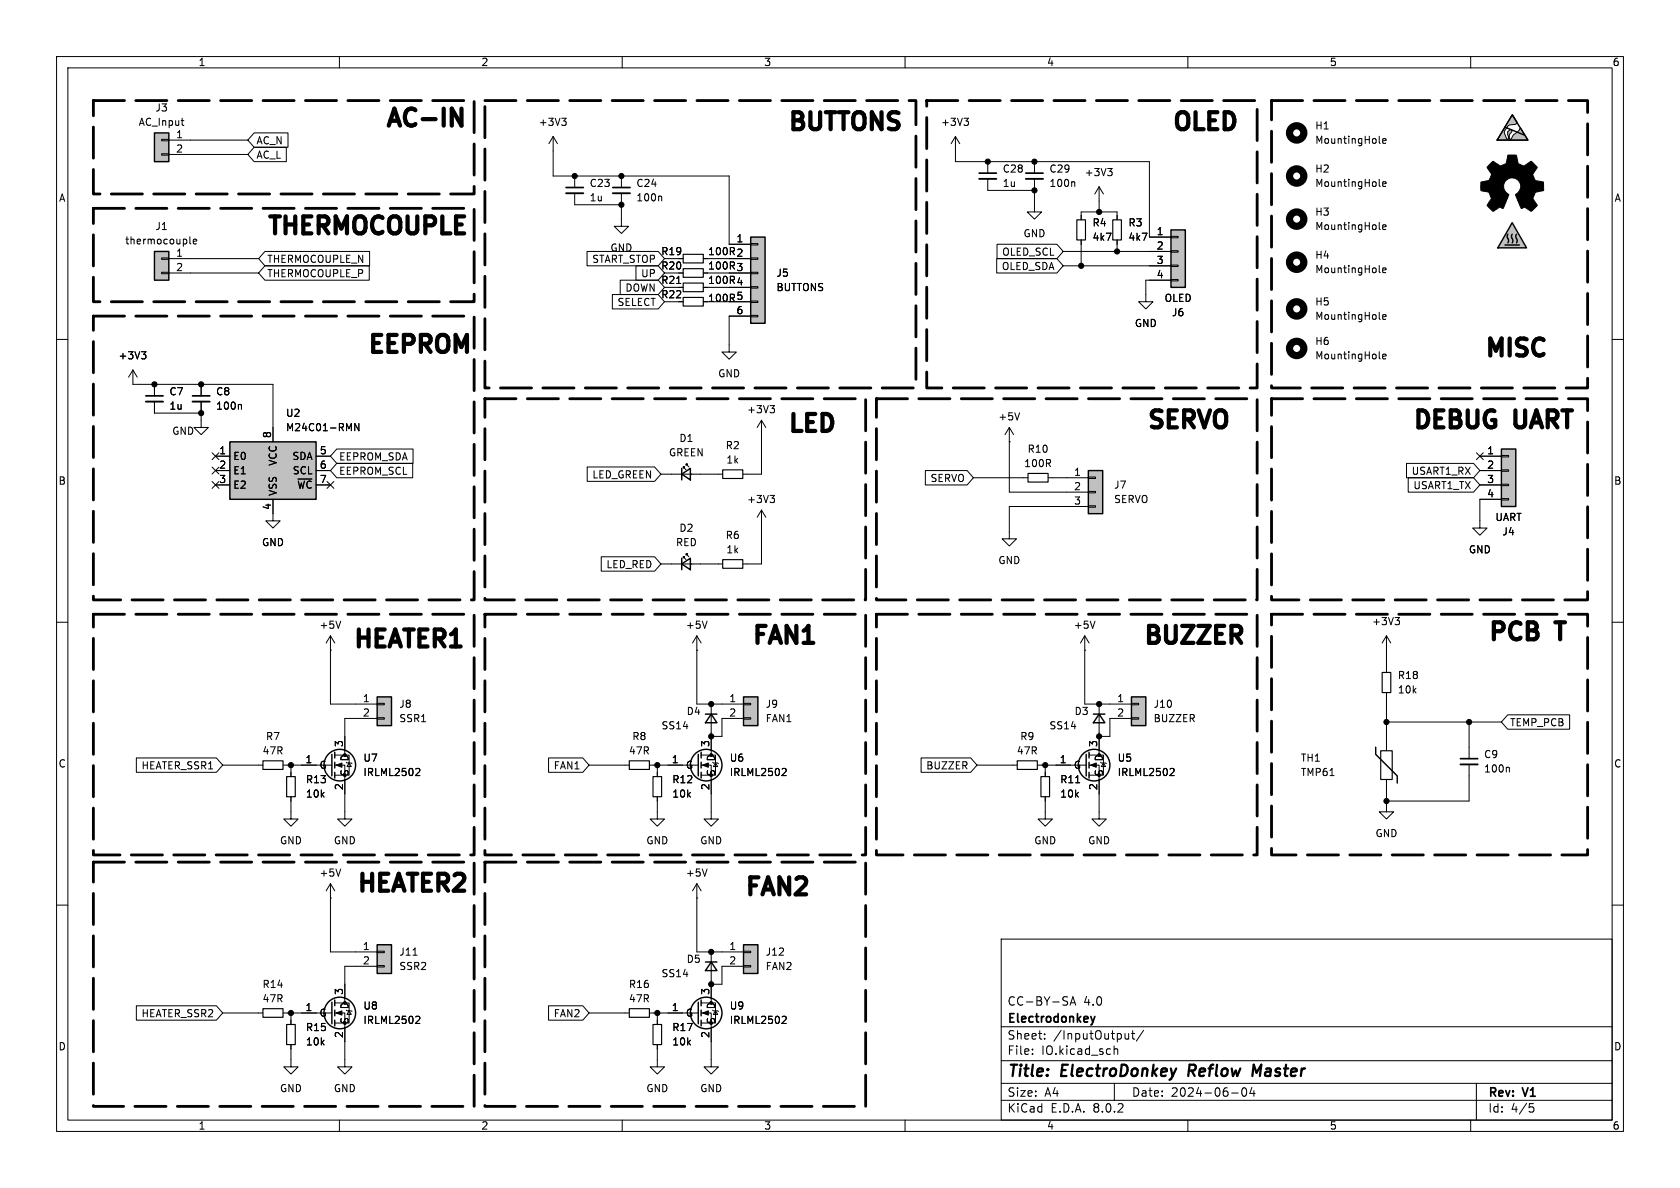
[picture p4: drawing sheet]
<svg xmlns="http://www.w3.org/2000/svg" width="297mm" height="210mm" viewBox="0 0 297 210" stroke-linecap="round" stroke-linejoin="round" font-family="sans-serif">
<g fill="none" stroke="#000" stroke-width=".18">
<path d="M10 10h277v190h-277zM12 12h273v186h-273zM60 10v2M110 10v2M160 10v2M210 10v2M260 10v2M10 60h2M285 60h2M10 110h2M285 110h2M10 160h2"/>
<path d="M285 160h2M177 166h108v32h-108zM188.5 176.2l.2 .1M188.7 177.1v.5M189.2 177.7l.5-1.5 .5 1.5M189.3 177.3h.7M60 198v2M110 198v2M160 198v2M177 194.5h108M177 191.5h108M177 187.5h108"/>
<path d="M177 181.5h108M182.5 186.3v.1M182.5 185.5v.1M184.7 183.6v.1M184.7 182.8v.1M197 184.9v1.5M197 185.5l.2-.1 .3 .1 .1 .9M197 191.5v3M199.5 182.7v1M199.5 183.6l-.2 .1-.3-.1M200 182.7h.6M200.2 182.2v1.3l.4 .2"/>
<path d="M202.2 182.1l-1.3 2M210 198v2M217.7 193.2h1.2M219.7 192.4l.2-.1a.81 .81 0 0 1 .6 .6 .81 .81 0 0 1-.3 .8l-.2 .1a.81 .81 0 0 1-.3-1.4zM221.3 192.2l-.3 1.1h.9M221.7 192.8v1M260 198v2M261 191.5v6.5M270.4 195.1h.7M270.5 195.7h.4l.3 .3-.2 .5-.5 .1"/>
</g>
<path d="M210.3 188.2l-.2 2M223 188.2l-.9 1.4-.5-1.4-.2 2" fill="none" stroke="#000" stroke-width=".4"/>
<path d="M192.8 179.7l.4 1M193.6 179.7l-.4 1M193.2 180.7l-.1 .3" fill="none" stroke="#000" stroke-width=".3"/>
<path d="M131.4 167h2.6v5.1h-2.6z" fill="#c0c0c0"/>
<path d="M243.8 25.2l.2 .1M244.4 24.9l.6-.1v-.2l-.4-.1-.2 .2 .1 .6h.5M127.6 168.3h3.8M127.6 170.8h3.8M131.4 170.7h1.3v.2h-1.3zM131.4 168.1h1.3v.3h-1.3z" fill="none" stroke="#000" stroke-width=".18"/>
<path d="M131.4 167h2.6v5.1h-2.6z" fill="none" stroke="#000" stroke-width=".25"/>
<circle cx="229.2" cy="23.5" r="1.27" fill="none" stroke="#000" stroke-width="1.3"/>
<path d="M267.4 20.3l.8 1.4-.3 .3h-.5a1.49 1.49 0 0 0-1.4 1.1v.5l.4 1 .3-.2-.2-1.1 .2-.2a.31 .31 0 0 1 .5-.1 .31 .31 0 0 1-.1 .5 .92 .92 0 0 0-.2 1.1 .44 .44 0 0 0 .5-.5l1-.9 .4-.6 1.3 2.2h-5.4z" fill="#c0c0c0"/>
<path d="M266.1 22.5l3.4 1.4M267.3 20.3l2.8 4.5h-5.4z" fill="none" stroke="#000" stroke-width=".25"/>
<path d="M267.4 20.3l.8 1.4-.3 .3h-.5a1.49 1.49 0 0 0-1.4 1.1v.5l.4 1 .3-.2-.2-1.1 .2-.2a.31 .31 0 0 1 .5-.1 .31 .31 0 0 1-.1 .5 .92 .92 0 0 0-.2 1.1 .44 .44 0 0 0 .5-.5l1-.9 .4-.6 1.3 2.2h-5.4z" fill="none" stroke="#000" stroke-width=".18"/>
<path d="M267.3 39.4l2.6 4.4h-5.1z" fill="#c0c0c0"/>
<g fill="none" stroke="#000" stroke-width=".25">
<path d="M267.3 39.4l2.6 4.4h-5.1zM266.1 43.3h2.5M266.6 42.2l.1 .3-.1 .4M266.6 41.4l-.2 .4 .2 .4M267.3 41.4a1.19 1.19 0 0 0 .2 1.2l-.2 .3M268.1 41.4a1.2 1.2 0 0 0 .1 1.2l-.1 .3M243.2 132.1v1.3l3.8 3.8v1.2M123.4 177.2v3.8M124 176.8v1M124 178.6v1M124.7 170.1h2M125.7 170.1l1 1.5h-2z"/>
<path d="M124 180.3v1.1"/>
<circle cx="124.8" cy="179.1" r="2.79"/>
</g>
<path d="M263.4 29l.6-.5 .8 .6a.62 .62 0 0 0 1.1 0l.2-.1a1.62 1.62 0 0 0 .4-1.4l.1-.2h1.5l.1 .8a.74 .74 0 0 0 .7 1l.5 .2 1.3-.9 1.1 1-.5 .7a.75 .75 0 0 0-.1 1.2l.2 .5 1.5 .3v1.5l-1.4 .3-.1 .1a1.23 1.23 0 0 0-.3 1.2l.7 1-.1 .1-1 1-.8-.6a.54 .54 0 0 0-.9 .1l-1.1-2.4a2.33 2.33 0 0 0 .9-1.9 1.54 1.54 0 0 0-2.5-.7 1.54 1.54 0 0 0 .5 2.5l-1.1 2.5a.69 .69 0 0 0-1.1 .1l-.6 .4-1.1-1.1 .8-1.2-.3-.5a.71 .71 0 0 0-.9-.8l-.7-.1v-1.5l.5-.1a1.11 1.11 0 0 0 1.2-.7 .72 .72 0 0 0-.2-1.2l-.4-.6zM124.2 179.1l1-.4v.8z" fill="#000" stroke="#000" stroke-width=".18"/>
<g fill="none" stroke="#000" stroke-width=".18">
<path d="M101.6 31.1v2M101.6 34.2v2M109.9 38.7v1.3h1.2l-1.2 1.3-1.3-1.3h1.3M109.9 31.1v2M109.9 34.2v2M116.8 34.7l.2 .1v.7M120 53.3h.8M124.3 53.3h.8M245.1 112.4l-.8 1.3M245.1 112.4v2.5M245.1 118.1v.8M245.1 112.4l.8 1.3"/>
<path d="M246.6 109.2h.8l-.4 .4M247.2 109.6l.2 .3v.3l-.2 .2M245.1 122.4v.8M245.1 130.2v2.5M245.1 137.8v2.5M123.2 158.8h.1M123.2 156.2l-.8 1.3M123.2 156.2v2.6M123.2 156.2l.8 1.3M125 153.6l-.4 1.3M245.1 142.2v1.3h1.3l-1.3 1.3-1.3-1.3h1.3M110.5 179.1h.8"/>
<path d="M114.8 179.1h.8M118.1 179.1h5.3M124 179.1h1.7v5.1M124 177.3h2.5v3.5h-2.5M125.7 168.3v5.1M125.7 174v3.3M126.5 178.7l.4 .6h-.8zM138.5 179.6l.4 .1 .1 .3-.8 .9h.8M125.7 187.3v1.3h1.3l-1.3 1.3-1.2-1.3h1.2"/>
</g>
<path d="M120.8 52.6h3.5v1.5h-3.5zM244.3 118.9h1.6v3.5h-1.6zM244.1 132.7h2v5.1h-2zM111.3 178.3h3.5v1.5h-3.5z" fill="none" stroke="#000" stroke-width=".2"/>
<path d="M100.1 34.2h3M108.3 34.2h3.1" fill="none" stroke="#000" stroke-width=".33"/>
<path d="M100.1 33.1h3M108.3 33.1h3.1" fill="none" stroke="#000" stroke-width=".3"/>
<path d="M27.3 44.5h2.5v5h-2.5z" fill="#c0c0c0"/>
<path d="M28.6 48.1h1.2v.3h-1.2zM28.6 45.6h1.2v.2h-1.2zM29.8 45.7h3.9M29.8 48.3h3.9M33.6 41.9v1l.1 .2M34.2 42.7l.6-.1-.1-.3h-.3l-.2 .2v.6h.5M119.6 50.1h.7M120 45.7h.8M120 50.8h.8M124.3 45.7h.8M124.3 50.8h.8" fill="none" stroke="#000" stroke-width=".18"/>
<path d="M27.3 44.5h2.5v5h-2.5z" fill="none" stroke="#000" stroke-width=".25"/>
<path d="M120.8 50h3.5v1.6h-3.5zM120.8 45h3.5v1.5h-3.5z" fill="none" stroke="#000" stroke-width=".2"/>
<path d="M132.7 41.9h2.6v15.3h-2.6z" fill="#c0c0c0"/>
<g fill="none" stroke="#000" stroke-width=".18">
<path d="M97.8 24.1l-.8 1.3M97.8 24.1v2.6M97.8 24.1l.8 1.3M99.3 20.9h.8l-.4 .5M99.8 21.4l.3 .2v.3l-.3 .3M182.9 36.2v1.3h1.2l-1.2 1.2-1.3-1.2h1.3M191.1 38.1v.8M120 48.3h.8M124.3 48.3h.8M128.9 43.2h3.8M128.9 45.7h3.8M128.9 48.3h3.8"/>
<path d="M128.9 50.8h3.8M128.9 53.3h3.8M128.9 55.9h3.8M132.7 55.8h1.3v.2h-1.3zM132.7 53.2h1.3v.3h-1.3zM132.7 50.7h1.3v.2h-1.3zM132.7 48.1h1.3v.3h-1.3zM132.7 45.6h1.3v.2h-1.3zM132.7 43.1h1.3v.2h-1.3zM191.1 42.4v.8M128.9 61v1.2h1.3l-1.3 1.3-1.3-1.3h1.3M178.4 78.1h.1"/>
<path d="M178.4 75.6l-.7 1.2M178.4 75.6v2.5M178.4 75.6l.8 1.2M180.2 73l-.4 1.2M116.2 187.3v1.3h1.3l-1.3 1.3-1.3-1.3h1.3M116.2 180.3v.8M116.2 184.7v.7"/>
</g>
<path d="M132.7 41.9h2.6v15.3h-2.6z" fill="none" stroke="#000" stroke-width=".25"/>
<path d="M190.4 38.9h1.5v3.5h-1.5zM120.8 47.5h3.5v1.5h-3.5zM115.4 181.1h1.6v3.6h-1.6z" fill="none" stroke="#000" stroke-width=".2"/>
<path d="M207 40.6h2.5v10.2h-2.5z" fill="#c0c0c0"/>
<g fill="none" stroke="#000" stroke-width=".18">
<path d="M194.3 33l-.8 1.3M194.3 33v2.6M194.3 33l.8 1.3M195.8 29.8h.8l-.4 .5M196.4 30.3l.2 .2v.3l-.2 .3M197.5 38.1v.8M197.5 42.4v.8M202.6 52.1v1.2h1.2l-1.2 1.3-1.3-1.3h1.3M203.2 41.9h3.8M203.2 44.5h3.8M203.2 47h3.8M203.2 49.5h3.8"/>
<path d="M207 49.4h1.3v.3h-1.3zM207 46.9h1.3v.2h-1.3zM207 44.3h1.3v.3h-1.3zM207 41.8h1.3v.2h-1.3zM23.5 65.4l-.8 1.3M23.5 65.4v2.5M23.5 65.4l.8 1.3M25 62.2h.8l-.4 .5M25.6 62.7l.2 .2v.3l-.2 .2M27.3 67.9v2.1M27.3 71v2M35.6 74.3v1.3h1.2l-1.2 1.2-1.3-1.2h1.3"/>
<path d="M35.6 67.9v2.1M35.6 71v2M42.5 71.5l.2 .2v.6"/>
</g>
<path d="M207 40.6h2.5v10.2h-2.5z" fill="none" stroke="#000" stroke-width=".25"/>
<path d="M25.8 71h3M34 71h3.1" fill="none" stroke="#000" stroke-width=".33"/>
<path d="M25.8 70h3M34 70h3.1" fill="none" stroke="#000" stroke-width=".3"/>
<path d="M196.7 38.9h1.5v3.5h-1.5z" fill="none" stroke="#000" stroke-width=".2"/>
<path d="M27.3 23.5h2.5v5.1h-2.5z" fill="#c0c0c0"/>
<g fill="none" stroke="#000" stroke-width=".18">
<path d="M28.6 27.2h1.2v.2h-1.2zM28.6 24.6h1.2v.3h-1.2zM29.8 24.8h3.9M29.8 27.3h3.9M32 21.3h.5M32.3 22.1l.2 .1M168.9 24.1l-.8 1.3M168.9 24.1v2.6M168.9 24.1l.8 1.3M170.4 20.9h.8l-.4 .5M171 21.4l.2 .2v.3l-.2 .3M174.6 28.6v2"/>
<path d="M174.6 31.6v2.1M182.9 28.6v2M182.9 31.6v2.1M189.8 32.1l.2 .2v.7M118.7 99.7h5.1M120.8 98.7v-.3h.2h-.2l.5 .5M121.3 98.2v-.3h.2h-.2l.5 .5M191.8 114.9h.1M191.8 112.4l-.8 1.3M191.8 112.4v2.5M191.8 112.4l.7 1.3M193.6 109.8l-.4 1.3"/>
<path d="M58.4 158.8h.1M58.4 156.2l-.7 1.3M58.4 156.2v2.6M58.4 156.2l.8 1.3M60.2 153.6l-.4 1.3M61 143.5v1.3h1.2l-1.2 1.3-1.3-1.3h1.3"/>
</g>
<path d="M27.3 23.5h2.5v5.1h-2.5zM120.5 99.7l1.5-1v2zM120.5 98.7v2" fill="none" stroke="#000" stroke-width=".25"/>
<path d="M173.1 31.6h3M181.4 31.6h3" fill="none" stroke="#000" stroke-width=".33"/>
<path d="M173.1 30.6h3M181.4 30.6h3" fill="none" stroke="#000" stroke-width=".3"/>
<path d="M200 123.2h2.6v5.1h-2.6z" fill="#c0c0c0"/>
<g fill="none" stroke="#000" stroke-width=".18">
<path d="M58.4 114.9h.1M58.4 112.4l-.7 1.3M58.4 112.4v2.5M58.4 112.4l.8 1.3M60.2 109.8l-.4 1.3M53.3 135.3h5.4M59.2 135.3h1.8v5M59.2 133.5h2.5v3.5h-2.5M61 130.2v3.3M61.7 134.9l.4 .6h-.8zM73.7 135.8l.4 .1 .1 .3-.8 .9h.8M186.7 135.3h5.3"/>
<path d="M192.5 135.3h1.8v5M192.5 133.5h2.6v3.5h-2.6M194.3 130.2v3.3M195.1 134.9l.4 .6h-.8zM196.2 124.5h3.8M196.2 127h3.8M200 126.9h1.3v.2h-1.3zM200 124.3h1.3v.3h-1.3zM207 135.8l.5 .1 .1 .3-.8 .9h.8"/>
</g>
<g fill="none" stroke="#000" stroke-width=".25">
<path d="M58.7 133.4v3.8M59.2 133v1M59.2 134.7v1.1M59.2 136.5v1M192 133.4v3.8M192.5 133v1M192.5 134.7v1.1M192.5 136.5v1M200 123.2h2.6v5.1h-2.6z"/>
<circle cx="60.1" cy="135.3" r="2.79"/>
<circle cx="193.4" cy="135.3" r="2.79"/>
</g>
<path d="M59.4 135.3l1.1-.4v.7zM192.8 135.3l1-.4v.7z" fill="#000" stroke="#000" stroke-width=".18"/>
<path d="M66.7 123.2h2.5v5.1h-2.5z" fill="#c0c0c0"/>
<g fill="none" stroke="#000" stroke-width=".18">
<path d="M45.7 135.3h.8M50 135.3h.8M62.9 124.5h3.8M62.9 127h3.8M66.7 126.9h1.2v.2h-1.2zM66.7 124.3h1.2v.3h-1.2zM194.3 124.5v5M194.3 143.5v1.3h1.3l-1.3 1.3-1.3-1.3h1.3M53.3 179.1h5.4M59.2 179.1h1.8v5.1M59.2 177.3h2.5v3.5h-2.5M61 174v3.3"/>
<path d="M61.7 178.7l.4 .6h-.8zM73.7 179.6l.4 .1 .1 .3-.8 .9h.8M61 187.3v1.3h1.2l-1.2 1.3-1.3-1.3h1.3"/>
</g>
<g fill="none" stroke="#000" stroke-width=".25">
<path d="M66.7 123.2h2.5v5.1h-2.5zM193.3 126.2h2M194.3 126.2l1 1.6h-2zM58.7 177.2v3.8M59.2 176.8v1M59.2 178.6v1M59.2 180.3v1.1"/>
<circle cx="60.1" cy="179.1" r="2.79"/>
</g>
<path d="M46.5 134.5h3.5v1.5h-3.5z" fill="none" stroke="#000" stroke-width=".2"/>
<path d="M59.4 179.1l1.1-.4v.8z" fill="#000" stroke="#000" stroke-width=".18"/>
<path d="M66.7 167h2.5v5.1h-2.5z" fill="#c0c0c0"/>
<g fill="none" stroke="#000" stroke-width=".18">
<path d="M181 84.5h.7M185.3 84.5h.8M51.4 136.5v.8M179.1 135.3h.7M183.4 135.3h.7M184.8 136.5v.8M190.2 138.4h.7M51.4 143.5v1.3h1.3l-1.3 1.3-1.2-1.3h1.2M51.4 140.8v.8M184.8 143.5v1.3h1.3l-1.3 1.3-1.3-1.3h1.3M184.8 140.8v.8M45.7 179.1h.8"/>
<path d="M50 179.1h.8M62.9 168.3h3.8M62.9 170.8h3.8M66.7 170.7h1.2v.2h-1.2zM66.7 168.1h1.2v.3h-1.2zM73 168.9h.7M51.4 187.3v1.3h1.3l-1.3 1.3-1.2-1.3h1.2M51.4 180.3v.8M51.4 184.7v.7"/>
</g>
<path d="M66.7 167h2.5v5.1h-2.5z" fill="none" stroke="#000" stroke-width=".25"/>
<path d="M181.7 83.7h3.6v1.5h-3.6zM50.7 137.3h1.5v3.5h-1.5zM179.8 134.5h3.6v1.5h-3.6zM184 137.3h1.5v3.5h-1.5zM46.5 178.3h3.5v1.5h-3.5zM50.7 181.1h1.5v3.6h-1.5z" fill="none" stroke="#000" stroke-width=".2"/>
<path d="M192.4 83.2h2.5v7.6h-2.5z" fill="#c0c0c0"/>
<path d="M178.4 94v1.3h1.3l-1.3 1.2-1.2-1.2h1.2M188.6 84.5h3.8M188.6 87h3.8M188.6 89.5h3.8M192.4 89.4h1.3v.3h-1.3zM192.4 86.9h1.3v.2h-1.3zM192.4 84.3h1.3v.3h-1.3z" fill="none" stroke="#000" stroke-width=".18"/>
<path d="M192.4 83.2h2.5v7.6h-2.5z" fill="none" stroke="#000" stroke-width=".25"/>
<path d="M40.6 78.1h15.3v10.2h-15.3z" fill="#c0c0c0"/>
<g fill="none" stroke="#000" stroke-width=".25">
<path d="M40.6 78.1h15.3v10.2h-15.3zM123.4 133.4v3.8M124 133v1M124 134.7v1.1M124 136.5v1M124.7 126.2h2M125.7 126.2l1 1.6h-2z"/>
<circle cx="124.8" cy="135.3" r="2.79"/>
</g>
<g fill="none" stroke="#000" stroke-width=".18">
<path d="M48.3 75.6v2.5M63.4 74.9v1.2l-.7-1.2v1.2M38.1 80.6h2.5M38.1 83.2h2.5M38.1 85.7h2.5M48.3 88.3v3.8h1.2l-1.2 1.2-1.3-1.2h1.3M55.9 80.6h2.5M55.9 83.2h2.5M55.9 85.7h2.5M123.2 114.9h.1M123.2 112.4l-.8 1.3M123.2 112.4v2.5"/>
<path d="M123.2 112.4l.8 1.3M125 109.8l-.4 1.3M118.1 135.3h5.3M124 135.3h1.7v5M124 133.5h2.5v3.5h-2.5M125.7 124.5v5M125.7 130.2v3.3M126.5 134.9l.4 .6h-.8zM138.5 135.8l.4 .1 .1 .3-.8 .9h.8"/>
</g>
<path d="M124.2 135.3l1-.4v.7z" fill="#000" stroke="#000" stroke-width=".18"/>
<path d="M131.4 123.2h2.6v5.1h-2.6z" fill="#c0c0c0"/>
<g fill="none" stroke="#000" stroke-width=".18">
<path d="M243.8 32.8l.2 .2M244.4 32.5l.6-.1v-.2l-.4-.1-.2 .2 .1 .6h.5M243.8 48l.2 .2M243.8 40.4l.2 .2M243.8 56.3l.2 .2M244.4 40.2l.6-.2v-.2l-.4-.1-.2 .2 .1 .6h.5M244.4 47.8l.6-.1v-.3h-.4l-.2 .1 .1 .6h.5M244.4 56l.6-.1v-.2l-.4-.1-.2 .2 .1 .6h.5M134.6 74.3l-.7 1.3M134.6 74.3v2.5M134.6 74.3l.8 1.3M136.1 71.7h.8l-.4 .5"/>
<path d="M136.7 72.2l.2 .2v.3l-.2 .3M243.8 63.3l.2 .1M244.4 63l.6-.1v-.2l-.4-.1-.2 .2 .1 .6h.5M118.7 83.8h5.1M120.8 82.8v-.2h.2h-.2l.5 .5M121.3 82.3v-.3h.2h-.2l.5 .6M127 83.8h.8M127 99.7h.8M131.3 83.8h.8M131.3 99.7h.8M134.6 90.2v2.5M134.6 90.2l-.7 1.2"/>
<path d="M134.6 90.2l.8 1.2M136.1 87.6h.8l-.4 .5M136.7 88.1l.2 .2v.3l-.2 .2M261.6 92.1v1.2h1.3l-1.3 1.3-1.3-1.3h1.3M110.5 135.3h.8M114.8 135.3h.8M116.2 136.5v.8M127.6 124.5h3.8M127.6 127h3.8M131.4 126.9h1.3v.2h-1.3zM131.4 124.3h1.3v.3h-1.3zM259.7 132.1v2"/>
<path d="M259.7 135.1v2.1M266.7 135.6l.1 .2v.7M116.2 143.5v1.3h1.3l-1.3 1.3-1.3-1.3h1.3M116.2 140.8v.8M125.7 143.5v1.3h1.3l-1.3 1.3-1.2-1.3h1.2"/>
</g>
<path d="M120.5 83.8l1.5-1v2zM120.5 82.8v2M131.4 123.2h2.6v5.1h-2.6z" fill="none" stroke="#000" stroke-width=".25"/>
<path d="M127.8 98.9h3.5v1.6h-3.5zM127.8 83.1h3.5v1.5h-3.5zM111.3 134.5h3.5v1.5h-3.5zM115.4 137.3h1.6v3.5h-1.6z" fill="none" stroke="#000" stroke-width=".2"/>
<path d="M258.2 135.1h3" fill="none" stroke="#000" stroke-width=".33"/>
<path d="M258.2 134.1h3" fill="none" stroke="#000" stroke-width=".3"/>
<g fill="none" stroke="#000" stroke-width="1.3">
<circle cx="229.2" cy="38.7" r="1.27"/>
<circle cx="229.2" cy="31.1" r="1.27"/>
<circle cx="229.2" cy="54.6" r="1.27"/>
<circle cx="229.2" cy="46.4" r="1.27"/>
<circle cx="229.2" cy="61.6" r="1.27"/>
</g>
<path d="M265.4 79.4h2.6v10.1h-2.6z" fill="#c0c0c0"/>
<g fill="none" stroke="#000" stroke-width=".18">
<path d="M33.7 27.3h10.1M33.7 24.8h10.1M44.9 26h5.7v2.6h-5.7l-1.1-1.3zM44.9 23.5h6v2.5h-6l-1.1-1.2zM97.8 26.7v4.4h31.1v12.1h3.8M101.6 36.2h8.3v2.5M168.9 26.7v1.9h34.3v13.3h3.8M174.6 33.7h8.3v2.5M191.1 38.9v-1.4h6.4v1.4M194.3 35.6v1.9M33.7 45.7h12M33.7 48.3h12"/>
<path d="M46.8 44.4h18.5v2.6h-18.5l-1.1-1.3zM46.8 47h18.5v2.5h-18.5l-1.1-1.2zM103.8 44.4h12.6l1.1 1.3-1.1 1.3h-12.6zM108.3 52.1h8.1l1.1 1.2-1.1 1.3h-8.1zM109.6 49.5h6.8l1.1 1.3-1.1 1.3h-6.8zM112.4 47h4l1.1 1.3-1.1 1.2h-4zM119.6 50.1h.7M120 45.7h.8M120 48.3h.8M120 50.8h.8M120 53.3h.8M124.3 45.7h8.4"/>
<path d="M124.3 48.3h8.4M124.3 50.8h8.4M124.3 53.3h8.4M132.7 55.9h-3.8v5.1M176.2 45.7h10.6l1.2 1.3-1.2 1.3h-10.6zM176.3 43.2h10.5l1.2 1.3-1.2 1.2h-10.5zM188 47h19M188 44.5h19M191.1 42.4v4.6M197.5 42.4v2.1M207 49.5h-4.4v2.6M23.5 67.9h24.8v10.2"/>
<path d="M25 62.2h.8l-.4 .5M25.6 62.7l.2 .2v.3l-.2 .2M27.3 71v2h8.3M27.3 67.9v2.1M35.6 67.9v2.1M35.6 71v3.3M42.5 71.5l.2 .2v.6M59.5 79.4h13.5v2.5h-13.5l-1.1-1.3zM63.4 74.9v1.2l-.7-1.2v1.2M134.6 76.8v7h-2.5M178.4 78.1v8.9h10.2M37.5 80l1.2 1.3"/>
<path d="M37.5 85.1l1.2 1.2M37.5 82.6l1.2 1.2M38.1 80.6h2.5M38.1 83.2h2.5M38.1 85.7h2.5M38.7 80l-1.2 1.3M38.7 85.1l-1.2 1.2M38.7 82.6l-1.2 1.2M48.3 88.3v2.5M55.9 80.6h2.5M55.9 83.2h2.5M55.9 85.7h2.5"/>
<path d="M57.8 85.1l1.2 1.2M59 85.1l-1.2 1.2M59.5 81.9h13.5v2.6h-13.5l-1.1-1.3zM103.8 82.5h11.9l1.1 1.3-1.1 1.3h-11.9zM106.3 98.4h9.4l1.1 1.3-1.1 1.3h-9.4zM116.8 83.8h1.9M116.8 99.7h1.9M123.8 83.8h3.2M123.8 99.7h3.2M134.6 92.7v7h-2.5M163.6 83.2h7.4l1.1 1.3-1.1 1.2h-7.4zM172.1 84.5h8.9"/>
<path d="M186.1 84.5h2.5M188.6 89.5h-10.2v4.5M248.7 81.9h11.8l1.1 1.3-1.1 1.3h-11.8zM249 84.5h11.5l1.1 1.2-1.1 1.3h-11.5zM261 80l1.2 1.3M261.6 80.6h3.8M261.6 83.2h3.8M261.6 85.7h3.8M262.2 80l-1.2 1.3M265.4 88.1h1.3v.3h-1.3zM265.4 85.6h1.3v.3h-1.3zM265.4 83.1h1.3v.2h-1.3z"/>
<path d="M265.4 80.5h1.3v.3h-1.3zM265.4 88.3h-3.8v3.8M58.4 114.9v9.6h4.5M123.2 114.9v9.6h4.4M191.8 114.9v9.6h4.4M245.1 114.9v3.2M24.1 134h14.2l1.1 1.3-1.1 1.2h-14.2zM39.4 135.3h6.3M50.8 135.3h5.1M51.4 135.3v2M61 137.8v5.7M62.9 127h-1.9v5.7"/>
<path d="M73.7 135.8l.4 .1 .1 .3-.8 .9h.8M97 134h6l1.1 1.3-1.1 1.2h-6zM104.1 135.3h6.4M115.6 135.3h5M116.2 135.3v2M125.7 129.5v3.2M125.7 137.8v5.7M127.6 127v3.2h-1.9M138.5 135.8l.4 .1 .1 .3-.8 .9h.8M162.8 134h8.8l1.1 1.3-1.1 1.2h-8.8zM172.7 135.3h6.4M184.1 135.3h5.1"/>
<path d="M184.8 135.3v2M190.2 138.4h.7M194.3 129.5v3.2M194.3 137.8v5.7M196.2 127v3.2h-1.9M207 135.8l.5 .1 .1 .3-.8 .9h.8M245.1 123.2v7M245.1 127.6h20.3M259.7 137.2v4.4h-14.6M259.7 127.6v4.5M266.5 126.4h11v2.5h-11l-1.1-1.3zM51.4 140.8v2.7"/>
<path d="M58.4 158.8v9.5h4.5M116.2 140.8v2.7M123.2 158.8v9.5h4.4M184.8 140.8v2.7M245.1 140.3v1.9M24.1 177.8h14.2l1.1 1.3-1.1 1.2h-14.2zM39.4 179.1h6.3M50.8 179.1h5.1M51.4 179.1v2M62.9 170.8h-1.9v5.7M73.7 179.6l.4 .1 .1 .3-.8 .9h.8M97 177.8h6l1.1 1.3-1.1 1.2h-6z"/>
<path d="M104.1 179.1h6.4M115.6 179.1h5M116.2 179.1v2M125.7 173.4v3.1M127.6 170.8v3.2h-1.9M138.5 179.6l.4 .1 .1 .3-.8 .9h.8M51.4 184.7v2.6M61 181.6v5.7M116.2 184.7v2.6M125.7 181.6v5.7"/>
</g>
<path d="M265.4 79.4h2.6v10.1h-2.6z" fill="none" stroke="#000" stroke-width=".25"/>
<path d="M79.9 19.2l1.7 3v-3" fill="none" stroke="#000" stroke-width=".75"/>
<g fill="none" stroke="#000" stroke-width=".5" stroke-dasharray="5.5 2">
<path d="M16.5 17.8h67.3v16.5h-67.3zM85.7 17.8h76.2v50.8h-76.2zM163.8 17.8h58.4v50.8h-58.4zM224.8 17.8h55.9v50.8h-55.9zM16.5 36.8h67.3v16.5h-67.3zM16.5 55.9h67.3v50.1h-67.3zM85.7 70.5h67.3v35.5h-67.3zM154.9 70.5h67.3v35.5h-67.3zM224.8 70.5h55.9v35.5h-55.9zM16.5 108.6h67.3v42.5h-67.3zM85.7 108.6h67.3v42.5h-67.3zM154.9 108.6h67.3v42.5h-67.3z"/>
<path d="M224.8 108.6h55.9v42.5h-55.9zM16.5 152.4h67.3v43.2h-67.3zM85.7 152.4h67.3v43.2h-67.3z"/>
</g>
<g fill="#000" stroke="#000" stroke-width=".18">
<circle cx="101.6" cy="31.1" r=".46"/>
<circle cx="109.9" cy="31.1" r=".46"/>
<circle cx="109.9" cy="36.2" r=".46"/>
<circle cx="174.6" cy="28.6" r=".46"/>
<circle cx="182.9" cy="28.6" r=".46"/>
<circle cx="182.9" cy="33.7" r=".46"/>
<circle cx="194.3" cy="37.5" r=".46"/>
<circle cx="191.1" cy="47" r=".46"/>
<circle cx="197.5" cy="44.5" r=".46"/>
<circle cx="27.3" cy="67.9" r=".46"/>
<circle cx="35.6" cy="67.9" r=".46"/>
<circle cx="35.6" cy="73" r=".46"/>
<circle cx="51.4" cy="135.3" r=".46"/>
<circle cx="116.2" cy="135.3" r=".46"/>
<circle cx="125.7" cy="124.5" r=".46"/>
<circle cx="125.7" cy="130.2" r=".46"/>
<circle cx="184.8" cy="135.3" r=".46"/>
<circle cx="194.3" cy="130.2" r=".46"/>
<circle cx="194.3" cy="124.5" r=".46"/>
<circle cx="245.1" cy="127.6" r=".46"/>
<circle cx="259.7" cy="127.6" r=".46"/>
<circle cx="245.1" cy="141.6" r=".46"/>
<circle cx="51.4" cy="179.1" r=".46"/>
<circle cx="116.2" cy="179.1" r=".46"/>
<circle cx="125.7" cy="174" r=".46"/>
<circle cx="125.7" cy="168.3" r=".46"/>
</g>
<g font-size="4.2">
<text x="67.9" y="22.6">AC-IN</text>
<text x="139.1" y="23.2">BUTTONS</text>
<text x="207" y="23.2">OLED</text>
<text x="47" y="41.7">THERMOCOUPLE</text>
<text x="64.8" y="62.6">EEPROM</text>
<text x="262.3" y="63.3">MISC</text>
<text x="139.1" y="76.6">LED</text>
<text x="202.6" y="76">SERVO</text>
<text x="249.6" y="76">DEBUG</text>
<text x="268.3" y="76">UART</text>
<text x="262.9" y="113.4">PCB</text>
<text x="275.8" y="113.4">T</text>
<text x="62.2" y="114.7">HEATER1</text>
<text x="132.7" y="114.1">FAN1</text>
<text x="201.9" y="114.1">BUZZER</text>
<text x="62.9" y="157.9">HEATER2</text>
<text x="131.4" y="158.5">FAN2</text>
</g>
<g font-size="2.8">
<text x="178" y="190.9">Title:</text>
<text x="187.7" y="190.9">ElectroDonkey</text>
<text x="210.9" y="190.9">Reflow</text>
<text x="223.1" y="190.9">Master</text>
</g>
<g font-size="2.1">
<text x="178" y="178">CC-BY-SA</text>
<text x="191.5" y="178">4.0</text>
<text x="178" y="184">Sheet:</text>
<text x="178" y="181.2">Electrodonkey</text>
<text x="186.2" y="184">/InputOutput/</text>
<text x="178" y="186.7">File:</text>
<text x="184.1" y="186.7">IO.kicad_sch</text>
<text x="178" y="196.9">KiCad</text>
<text x="178" y="194.1">Size:</text>
<text x="184.7" y="194.1">A4</text>
<text x="185.7" y="196.9">E.D.A.</text>
<text x="193.3" y="196.9">8.0.2</text>
<text x="200" y="194.1">Date:</text>
<text x="207" y="194.1">2024-06-04</text>
<text x="263" y="194.3">Rev:</text>
<text x="263" y="196.9">Id:</text>
<text x="267.1" y="196.9">4/5</text>
<text x="269.4" y="194.3">V1</text>
</g>
<g font-size="1.8">
<text x="35" y="11.9">1</text>
<text x="85" y="11.9">2</text>
<text x="135" y="11.9">3</text>
<text x="185" y="11.9">4</text>
<text x="235" y="11.9">5</text>
<text x="285" y="11.9">6</text>
<text x="24.4" y="22.5">AC_Input</text>
<text x="27.4" y="19.9">J3</text>
<text x="95.1" y="22.5">+3V3</text>
<text x="166.3" y="22.5">+3V3</text>
<text x="232.4" y="23.1">H1</text>
<text x="31" y="24.5">1</text>
<text x="31" y="27.1">2</text>
<text x="45.2" y="28.3">AC_L</text>
<text x="45.2" y="25.7">AC_N</text>
<text x="232.4" y="25.6">MountingHole</text>
<text x="10.3" y="35.9">A</text>
<text x="104.1" y="35.8">1u</text>
<text x="104.1" y="33.3">C23</text>
<text x="112.4" y="35.8">100n</text>
<text x="112.4" y="33.3">C24</text>
<text x="177.2" y="33.3">1u</text>
<text x="177.2" y="30.7">C28</text>
<text x="185.4" y="33.3">100n</text>
<text x="185.4" y="30.7">C29</text>
<text x="191.7" y="31.3">+3V3</text>
<text x="232.4" y="30.7">H2</text>
<text x="232.4" y="33.2">MountingHole</text>
<text x="285.3" y="35.9">A</text>
<text x="27.4" y="40.9">J1</text>
<text x="193" y="40.2">R4</text>
<text x="199.4" y="40.2">R3</text>
<text x="204.4" y="41.7">1</text>
<text x="232.4" y="38.3">H3</text>
<text x="232.4" y="40.9">MountingHole</text>
<text x="22" y="43.4">thermocouple</text>
<text x="31" y="45.5">1</text>
<text x="47.1" y="46.7">THERMOCOUPLE_N</text>
<text x="104.6" y="46.7">START_STOP</text>
<text x="107.8" y="44.7">GND</text>
<text x="116.8" y="45.3">R19</text>
<text x="116.8" y="47.9">R20</text>
<text x="125.1" y="45.3">100R 2</text>
<text x="125.1" y="47.9">100R 3</text>
<text x="130.1" y="42.9">1</text>
<text x="177" y="47.9">OLED_SDA</text>
<text x="177.1" y="45.4">OLED_SCL</text>
<text x="180.8" y="42.1">GND</text>
<text x="193" y="42.8">4k7</text>
<text x="199.4" y="42.8">4k7</text>
<text x="204.4" y="44.2">2</text>
<text x="204.4" y="46.7">3</text>
<text x="232.4" y="45.9">H4</text>
<text x="31" y="48">2</text>
<text x="47.1" y="49.2">THERMOCOUPLE_P</text>
<text x="110.5" y="51.8">DOWN</text>
<text x="113.2" y="49.2">UP</text>
<text x="116.8" y="52.9">R22</text>
<text x="116.8" y="50.4">R21</text>
<text x="125.1" y="53.6">100R</text>
<text x="125.1" y="50.4">100R 4</text>
<text x="130.1" y="53.1">5</text>
<text x="137.2" y="49.1">J5</text>
<text x="137.2" y="51.7">BUTTONS</text>
<text x="204.4" y="49.3">4</text>
<text x="205.8" y="53.6">OLED</text>
<text x="232.4" y="48.5">MountingHole</text>
<text x="109.1" y="54.3">SELECT</text>
<text x="130.1" y="55.6">6</text>
<text x="200.5" y="58">GND</text>
<text x="207.1" y="56.1">J6</text>
<text x="232.4" y="54.2">H5</text>
<text x="232.4" y="56.7">MountingHole</text>
<text x="20.9" y="63.7">+3V3</text>
<text x="232.4" y="61.2">H6</text>
<text x="232.4" y="63.7">MountingHole</text>
<text x="29.9" y="70.1">C7</text>
<text x="38.1" y="70.1">C8</text>
<text x="126.9" y="66.9">GND</text>
<text x="29.9" y="72.6">1u</text>
<text x="30.3" y="77.1">GND</text>
<text x="38.1" y="72.6">100n</text>
<text x="48" y="77.5" transform="rotate(-90 48 77.5)">8</text>
<text x="50.5" y="73.9">U2</text>
<text x="50.5" y="76.4">M24C01-RMN</text>
<text x="132" y="73.3">+3V3</text>
<text x="176.4" y="74.5">+5V</text>
<text x="38.7" y="80.4">1</text>
<text x="38.7" y="82.9">2</text>
<text x="41.1" y="81.5">E0</text>
<text x="49.1" y="82.4" transform="rotate(-90 49.1 82.4)">VCC</text>
<text x="51.6" y="81.5">SDA</text>
<text x="56.4" y="80.4">5</text>
<text x="56.4" y="82.9">6</text>
<text x="59.8" y="81.6">EEPROM_SDA</text>
<text x="118.2" y="80.9">GREEN</text>
<text x="120" y="78.3">D1</text>
<text x="128.2" y="79.6">R2</text>
<text x="128.3" y="82.1">1k</text>
<text x="181" y="82.8">100R</text>
<text x="181.6" y="80.2">R10</text>
<text x="262.8" y="80.4">1</text>
<text x="262.8" y="82.9">2</text>
<text x="10.3" y="85.9">B</text>
<text x="38.7" y="85.5">3</text>
<text x="41.1" y="84">E1</text>
<text x="41.1" y="86.6">E2</text>
<text x="49.1" y="87.8" transform="rotate(-90 49.1 87.8)">VSS</text>
<text x="51.7" y="84">SCL</text>
<text x="52.4" y="86.6">~{WC}</text>
<text x="56.4" y="85.5">7</text>
<text x="59.8" y="84.1">EEPROM_SCL</text>
<text x="104.6" y="84.8">LED_GREEN</text>
<text x="132" y="89.1">+3V3</text>
<text x="164.4" y="85.4">SERVO</text>
<text x="189.8" y="84.2">1</text>
<text x="189.8" y="86.7">2</text>
<text x="189.8" y="89.3">3</text>
<text x="196.9" y="86.6">J7</text>
<text x="196.9" y="89.1">SERVO</text>
<text x="249.5" y="84.1">USART1_RX</text>
<text x="249.8" y="86.7">USART1_TX</text>
<text x="262.8" y="85.5">3</text>
<text x="262.8" y="88">4</text>
<text x="285.3" y="85.9">B</text>
<text x="48" y="90.2" transform="rotate(-90 48 90.2)">4</text>
<text x="120" y="94.2">D2</text>
<text x="128.2" y="95.5">R6</text>
<text x="264.3" y="92.3">UART</text>
<text x="265.5" y="94.8">J4</text>
<text x="46.2" y="96.7">GND</text>
<text x="107.1" y="100.6">LED_RED</text>
<text x="119.4" y="96.7">RED</text>
<text x="128.3" y="98">1k</text>
<text x="176.4" y="99.9">GND</text>
<text x="259.6" y="98">GND</text>
<text x="56.4" y="111.4">+5V</text>
<text x="121.2" y="111.4">+5V</text>
<text x="189.7" y="111.4">+5V</text>
<text x="242.5" y="110.7">+3V3</text>
<text x="64.1" y="124.2">1</text>
<text x="70.5" y="125.3">J8</text>
<text x="128.8" y="124.2">1</text>
<text x="135.3" y="125.3">J9</text>
<text x="197.4" y="124.2">1</text>
<text x="203.8" y="125.3">J10</text>
<text x="247" y="122.8">10k</text>
<text x="247" y="120.2">R18</text>
<text x="46.9" y="131">R7</text>
<text x="64.1" y="126.7">2</text>
<text x="70.5" y="127.9">SSR1</text>
<text x="111.7" y="131">R8</text>
<text x="116.8" y="129.1">SS14</text>
<text x="121.3" y="126.6">D4</text>
<text x="128.8" y="126.7">2</text>
<text x="135.3" y="127.9">FAN1</text>
<text x="180.3" y="131">R9</text>
<text x="185.4" y="129.1">SS14</text>
<text x="189.9" y="126.6">D3</text>
<text x="197.4" y="126.7">2</text>
<text x="203.8" y="127.9">BUZZER</text>
<text x="266.9" y="128.6">TEMP_PCB</text>
<text x="10.3" y="135.9">C</text>
<text x="24.9" y="136.2">HEATER_SSR1</text>
<text x="46.3" y="133.6">47R</text>
<text x="53.9" y="135">1</text>
<text x="56.4" y="136.1">G</text>
<text x="60.7" y="132.2" transform="rotate(-90 60.7 132.2)">3</text>
<text x="61.8" y="137.3" transform="rotate(-90 61.8 137.3)">S</text>
<text x="61.8" y="134.7" transform="rotate(-90 61.8 134.7)">D</text>
<text x="64.1" y="134.8">U7</text>
<text x="64.1" y="137.4">IRLML2502</text>
<text x="97.8" y="136.2">FAN1</text>
<text x="111.1" y="133.6">47R</text>
<text x="118.7" y="135">1</text>
<text x="121.2" y="136.1">G</text>
<text x="125.5" y="132.2" transform="rotate(-90 125.5 132.2)">3</text>
<text x="126.6" y="137.3" transform="rotate(-90 126.6 137.3)">S</text>
<text x="126.6" y="134.7" transform="rotate(-90 126.6 134.7)">D</text>
<text x="128.9" y="134.8">U6</text>
<text x="128.9" y="137.4">IRLML2502</text>
<text x="163.6" y="136.2">BUZZER</text>
<text x="179.7" y="133.6">47R</text>
<text x="187.3" y="135">1</text>
<text x="189.7" y="136.1">G</text>
<text x="194.1" y="132.2" transform="rotate(-90 194.1 132.2)">3</text>
<text x="195.2" y="137.3" transform="rotate(-90 195.2 137.3)">S</text>
<text x="195.2" y="134.7" transform="rotate(-90 195.2 134.7)">D</text>
<text x="197.5" y="134.8">U5</text>
<text x="197.5" y="137.4">IRLML2502</text>
<text x="229.9" y="134.8">TH1</text>
<text x="229.9" y="137.4">TMP61</text>
<text x="262.3" y="134.2">C9</text>
<text x="262.3" y="136.8">100n</text>
<text x="285.3" y="135.9">C</text>
<text x="54" y="141.2">10k</text>
<text x="54" y="138.7">R13</text>
<text x="60.7" y="139.8" transform="rotate(-90 60.7 139.8)">2</text>
<text x="118.8" y="141.2">10k</text>
<text x="118.8" y="138.7">R12</text>
<text x="125.5" y="139.8" transform="rotate(-90 125.5 139.8)">2</text>
<text x="187.3" y="141.2">10k</text>
<text x="187.3" y="138.7">R11</text>
<text x="194.1" y="139.8" transform="rotate(-90 194.1 139.8)">2</text>
<text x="49.4" y="149.5">GND</text>
<text x="58.9" y="149.5">GND</text>
<text x="114.2" y="149.5">GND</text>
<text x="123.7" y="149.5">GND</text>
<text x="182.7" y="149.5">GND</text>
<text x="192.3" y="149.5">GND</text>
<text x="243.1" y="148.2">GND</text>
<text x="56.4" y="155.2">+5V</text>
<text x="121.2" y="155.2">+5V</text>
<text x="64.1" y="168">1</text>
<text x="64.1" y="170.6">2</text>
<text x="70.5" y="171.7">SSR2</text>
<text x="70.5" y="169.1">J11</text>
<text x="116.8" y="172.9">SS14</text>
<text x="121.3" y="170.4">D5</text>
<text x="128.8" y="168">1</text>
<text x="128.8" y="170.6">2</text>
<text x="135.3" y="169.1">J12</text>
<text x="135.3" y="171.7">FAN2</text>
<text x="46.3" y="174.9">R14</text>
<text x="46.3" y="177.4">47R</text>
<text x="53.9" y="178.8">1</text>
<text x="56.4" y="179.9">G</text>
<text x="60.7" y="176" transform="rotate(-90 60.7 176)">3</text>
<text x="61.8" y="178.5" transform="rotate(-90 61.8 178.5)">D</text>
<text x="64.1" y="178.7">U8</text>
<text x="111.1" y="174.9">R16</text>
<text x="111.1" y="177.4">47R</text>
<text x="118.7" y="178.8">1</text>
<text x="121.2" y="179.9">G</text>
<text x="125.5" y="176" transform="rotate(-90 125.5 176)">3</text>
<text x="126.6" y="178.5" transform="rotate(-90 126.6 178.5)">D</text>
<text x="128.9" y="178.7">U9</text>
<text x="10.3" y="185.9">D</text>
<text x="24.9" y="180">HEATER_SSR2</text>
<text x="54" y="185">10k</text>
<text x="54" y="182.5">R15</text>
<text x="60.7" y="183.6" transform="rotate(-90 60.7 183.6)">2</text>
<text x="61.8" y="181.1" transform="rotate(-90 61.8 181.1)">S</text>
<text x="64.1" y="181.2">IRLML2502</text>
<text x="97.8" y="180">FAN2</text>
<text x="118.8" y="185">10k</text>
<text x="118.8" y="182.5">R17</text>
<text x="125.5" y="183.6" transform="rotate(-90 125.5 183.6)">2</text>
<text x="126.6" y="181.1" transform="rotate(-90 126.6 181.1)">S</text>
<text x="128.9" y="181.2">IRLML2502</text>
<text x="285.3" y="185.9">D</text>
<text x="49.4" y="193.3">GND</text>
<text x="58.9" y="193.3">GND</text>
<text x="114.2" y="193.3">GND</text>
<text x="123.7" y="193.3">GND</text>
<text x="35" y="199.9">1</text>
<text x="85" y="199.9">2</text>
<text x="135" y="199.9">3</text>
<text x="185" y="199.9">4</text>
<text x="235" y="199.9">5</text>
<text x="285" y="199.9">6</text>
</g>
</svg>
